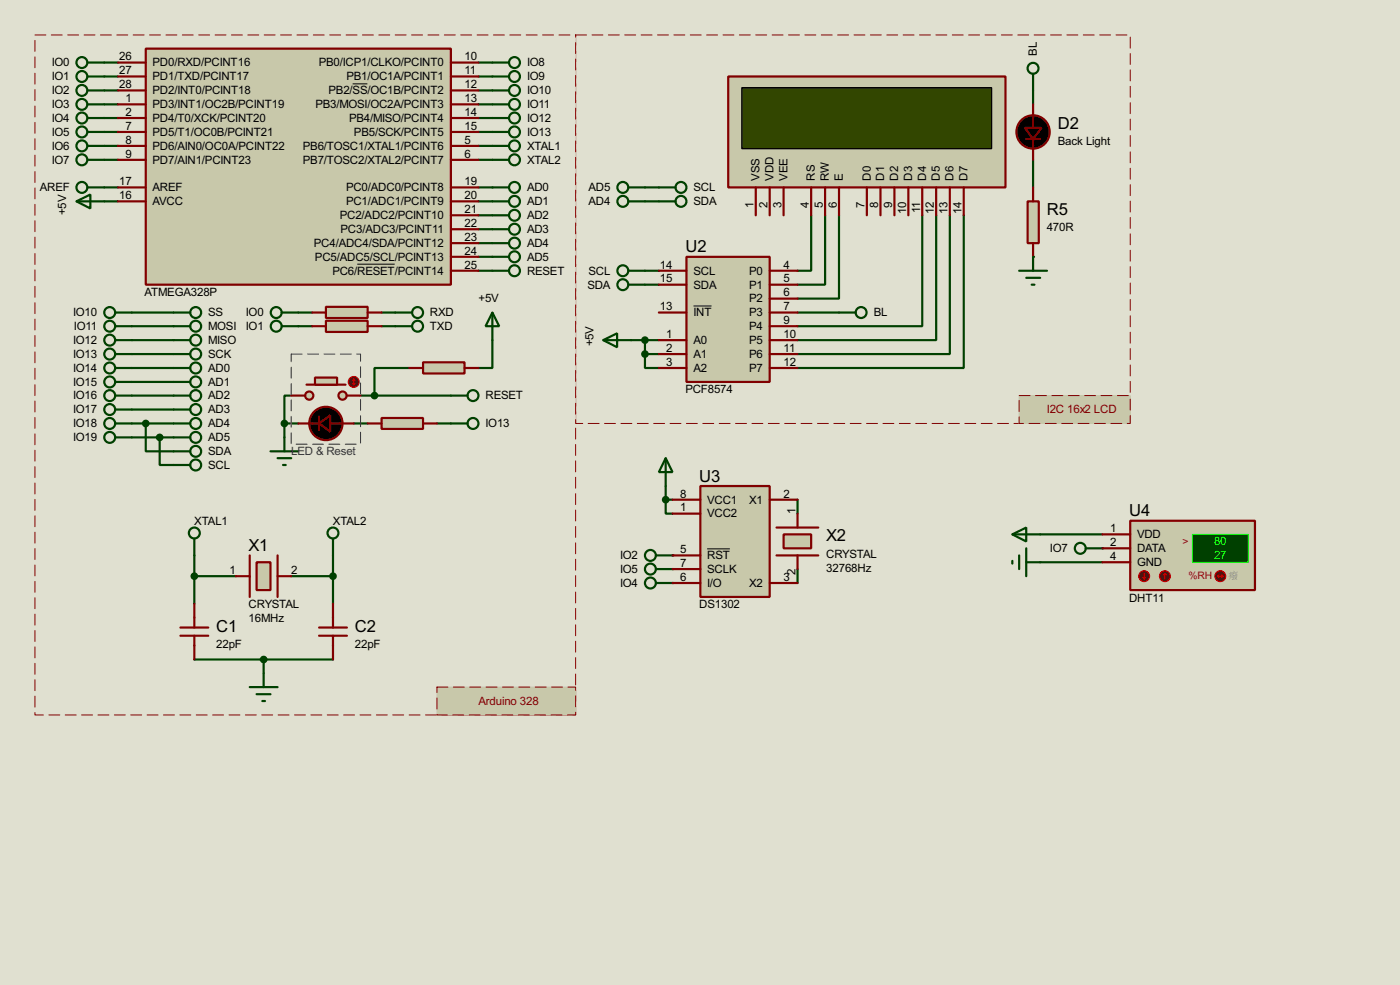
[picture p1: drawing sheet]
<svg xmlns="http://www.w3.org/2000/svg" width="256mm" height="180mm" viewBox="0 0 256 180" stroke-linecap="round" stroke-linejoin="round" font-family="sans-serif">
<path d="M0 0h256.5v180.3h-256.5z" fill="#e0e0d0"/>
<g fill="none" stroke="#004000" stroke-width=".4">
<path d="M19.1 11.5h2.5M19.1 14h2.5M19.1 19.1h2.5M19.1 16.6h2.5M87.7 11.5h2.5M87.7 14h2.5M87.7 19.1h2.5M87.7 16.6h2.5M189.3 16.6v2.5M19.1 26.7h2.5M19.1 24.2h2.5M19.1 21.6h2.5"/>
<path d="M19.1 29.3h2.5M19.1 36.9h2.5M19.1 34.3h2.5M87.7 26.7h2.5M87.7 24.2h2.5M87.7 21.6h2.5M87.7 29.3h2.5M87.7 39.4h2.5M87.7 36.9h2.5M87.7 34.3h2.5M118.2 36.9h2.5M118.2 34.3h2.5"/>
<path d="M148.6 39.4v10.2h-2.5M151.2 39.4v12.7h-5.1M153.7 39.4v15.3h-7.6M169 39.4v20.3h-22.9M171.5 39.4v22.9h-25.4M174 39.4v25.4h-27.9M176.6 39.4v28h-30.5M189.3 29.3v5M24.2 57.2h7.6M24.2 59.7h7.6M54.7 57.2h2.5M54.7 59.7h2.5"/>
<path d="M69.9 57.2h2.5M69.9 59.7h2.5M87.7 49.6h2.5M87.7 47h2.5M87.7 44.5h2.5M87.7 42h2.5M118.2 49.6h2.5M118.2 52.1h2.5M146.1 57.2h7.6M24.2 77.5h7.6M24.2 62.3h7.6M24.2 64.8h7.6"/>
<path d="M24.2 72.4h7.6M24.2 67.4h7.6M24.2 69.9h7.6M24.2 75h7.6M26.7 77.5v5.1h5.1M52.1 77.5h2.6M52.1 77.5v2.6M53.4 72.4h-1.3v5.1M64.8 77.5h2.6M66.1 72.4h16.5M75 67.4h-6.4v5M80.1 77.5h2.5"/>
<path d="M90.2 62.3v5.1h-2.5M24.2 80.1h7.6M29.3 80.1v5h2.5M35.6 101.7v8.8M35.6 105.5h7.6M53.4 105.5h7.6M61 101.7v8.8M35.6 120.7h25.4M48.3 120.7v2.5"/>
</g>
<circle cx="189.3" cy="47" r=".2" fill="#004000"/>
<path d="M115.6 62.3h5.1M118.2 64.8v2.6h2.5M118.2 64.8h2.5M118.2 62.3v2.5M122 89v2.5" fill="none" stroke="#004000" stroke-width=".4"/>
<g fill="#004000">
<circle cx="123.2" cy="101.7" r=".2"/>
<circle cx="123.2" cy="104.2" r=".2"/>
<circle cx="123.2" cy="106.7" r=".2"/>
</g>
<path d="M123.2 91.5h-1.2v2.5h1.2M146.1 91.5v2.5M146.1 104.2v2.5" fill="none" stroke="#004000" stroke-width=".4"/>
<circle cx="202" cy="100.4" r=".2" fill="#004000"/>
<g fill="none" stroke="#004000" stroke-width=".4">
<path d="M16.1 19.1h3M16.1 16.6h3M16.1 14h3M16.1 11.5h3M90.2 19.1h3.1M90.2 16.6h3.1M90.2 14h3.1M90.2 11.5h3.1M14 36.9l2.6-1.3v2.6zM14 36.9h5.1M16.1 29.3h3M16.1 26.7h3"/>
<path d="M16.1 24.2h3M16.1 21.6h3M16.1 34.3h3M90.2 24.2h3.1M90.2 21.6h3.1M90.2 34.3h3.1M90.2 36.9h3.1M90.2 39.4h3.1M31.8 57.2h3.1M31.8 59.7h3.1M90.2 42h3.1M90.2 44.5h3.1"/>
<path d="M90.2 47h3.1M90.2 49.6h3.1M31.8 62.3h3.1M31.8 64.8h3.1M190.6 97.8h11.4M190.6 102.9h11.4"/>
<circle cx="15" cy="11.5" r="1"/>
<circle cx="15" cy="19.1" r="1"/>
<circle cx="15" cy="14" r="1"/>
<circle cx="15" cy="16.6" r="1"/>
<circle cx="94.2" cy="11.5" r="1"/>
<circle cx="94.2" cy="14" r="1"/>
<circle cx="94.2" cy="19.1" r="1"/>
<circle cx="94.2" cy="16.6" r="1"/>
<circle cx="15" cy="29.3" r="1"/>
<circle cx="15" cy="34.3" r="1"/>
<circle cx="15" cy="26.7" r="1"/>
<circle cx="15" cy="24.2" r="1"/>
<circle cx="15" cy="21.6" r="1"/>
<circle cx="94.2" cy="34.3" r="1"/>
<circle cx="94.2" cy="36.9" r="1"/>
<circle cx="94.2" cy="39.4" r="1"/>
<circle cx="94.2" cy="24.2" r="1"/>
<circle cx="94.2" cy="21.6" r="1"/>
<circle cx="35.8" cy="57.2" r="1"/>
<circle cx="35.8" cy="59.7" r="1"/>
<circle cx="94.2" cy="44.5" r="1"/>
<circle cx="94.2" cy="49.6" r="1"/>
<circle cx="94.2" cy="47" r="1"/>
<circle cx="94.2" cy="42" r="1"/>
<circle cx="35.8" cy="62.3" r="1"/>
<circle cx="35.8" cy="64.8" r="1"/>
</g>
<path d="M77.5 66.3h7.6v2.1h-7.6z" fill="#c8c8aa" stroke="#800000" stroke-width=".4"/>
<path d="M54.7 77.5h3.8M58.5 76.3v2.5M60.5 77.5h4.3M75 67.4h2.5M85.1 67.4h2.6" fill="none" stroke="#800000" stroke-width=".4"/>
<path d="M90.2 57.2l1.3 2.5h-2.5zM90.2 57.2v5.1" fill="none" stroke="#004000" stroke-width=".4"/>
<g fill="#000" stroke="#800000" stroke-width=".4">
<path d="M58.5 77.5l2-1.5v3z"/>
<circle cx="59.7" cy="77.5" r="3.1"/>
</g>
<path d="M69.9 76.5h7.6v2h-7.6z" fill="#c8c8aa" stroke="#800000" stroke-width=".4"/>
<path d="M67.4 77.5h2.5M77.5 77.5h2.6" fill="none" stroke="#800000" stroke-width=".4"/>
<path d="M49.6 82.6h5.1M50.9 83.9h2.5M51.9 85.1h.5M52.1 80.1v2.5" fill="none" stroke="#004000" stroke-width=".4"/>
<path d="M53.4 64.8h12.7v16.5h-12.7z" fill="none" stroke="#e0e0d0" stroke-width=".18"/>
<path d="M53.4 64.8h12.7v16.5h-12.7z" fill="none" stroke="#0000c0" stroke-width=".18" stroke-dasharray="2 1"/>
<path d="M59.7 56.2h7.7v2h-7.7z" fill="#c8c8aa" stroke="#800000" stroke-width=".4"/>
<path d="M57.2 57.2h2.5M67.4 57.2h2.5" fill="none" stroke="#800000" stroke-width=".4"/>
<path d="M59.7 58.7h7.7v2.1h-7.7z" fill="#c8c8aa" stroke="#800000" stroke-width=".4"/>
<path d="M57.2 59.7h2.5M67.4 59.7h2.5" fill="none" stroke="#800000" stroke-width=".4"/>
<g fill="none" stroke="#004000" stroke-width=".4">
<path d="M72.4 57.2h3.1M72.4 59.7h3.1"/>
<circle cx="76.5" cy="57.2" r="1"/>
<circle cx="76.5" cy="59.7" r="1"/>
</g>
<g fill="#c8c8aa" stroke="#800000" stroke-width=".4">
<circle cx="62.7" cy="72.4" r=".75"/>
<circle cx="56.6" cy="72.4" r=".75"/>
</g>
<path d="M56.2 70.4h7.1" fill="none" stroke="#800000" stroke-width=".4"/>
<path d="M57.7 69.1h4.1v1.3h-4.1z" fill="#c8c8aa" stroke="#800000" stroke-width=".4"/>
<path d="M53.4 72.4h2.5M63.6 72.4h2.5" fill="none" stroke="#800000" stroke-width=".4"/>
<circle cx="64.8" cy="69.9" r="1" fill="#400000" stroke="#f00" stroke-width=".2"/>
<path d="M64.6 70.2l.2 .2M64.8 69.4v1M64.8 69.4l-.2 .3M64.8 69.4l.3 .3M65.1 70.2l-.3 .2" fill="none" stroke="#f00" stroke-width=".2"/>
<g fill="none" stroke="#004000" stroke-width=".4">
<path d="M21.1 57.2h3.1M21.1 59.7h3.1M51.6 57.2h3.1M51.6 59.7h3.1M21.1 62.3h3.1M21.1 64.8h3.1M82.6 77.5h3.1M82.6 72.4h3.1"/>
<circle cx="20.1" cy="57.2" r="1"/>
<circle cx="20.1" cy="59.7" r="1"/>
<circle cx="50.6" cy="57.2" r="1"/>
<circle cx="50.6" cy="59.7" r="1"/>
<circle cx="20.1" cy="62.3" r="1"/>
<circle cx="20.1" cy="64.8" r="1"/>
<circle cx="86.6" cy="72.4" r="1"/>
<circle cx="86.6" cy="77.5" r="1"/>
</g>
<g fill="#004000" stroke="#004000" stroke-width=".4">
<circle cx="68.6" cy="72.4" r=".5"/>
<circle cx="52.1" cy="77.5" r=".5"/>
</g>
<path d="M6.4 6.4h99.1v124.5h-99.1z" fill="none" stroke="#e0e0d0" stroke-width=".18"/>
<path d="M6.4 6.4h99.1v124.5h-99.1z" fill="none" stroke="#800000" stroke-width=".18" stroke-dasharray="2 1"/>
<g fill="#c8c8aa">
<path d="M80.1 125.8h25.4v5.1h-25.4z" fill-rule="evenodd"/>
<path d="M80.1 125.8h25.4v5.1h-25.4z" fill-rule="evenodd"/>
</g>
<path d="M80.1 125.8h25.4v5.1h-25.4z" fill="none" stroke="#c8c8aa" stroke-width=".18"/>
<path d="M80.1 125.8h25.4v5.1h-25.4z" fill="none" stroke="#800000" stroke-width=".18" stroke-dasharray="2 1"/>
<g fill="none" stroke="#004000" stroke-width=".4">
<path d="M90.2 26.7h3.1M90.2 29.3h3.1M21.1 67.4h3.1M21.1 69.9h3.1M21.1 72.4h3.1M21.1 75h3.1M21.1 77.5h3.1M31.8 67.4h3.1M31.8 69.9h3.1M31.8 72.4h3.1M31.8 75h3.1M31.8 77.5h3.1"/>
<path d="M21.1 80.1h3.1M31.8 80.1h3.1M31.8 82.6h3.1M31.8 85.1h3.1"/>
<circle cx="94.2" cy="29.3" r="1"/>
<circle cx="94.2" cy="26.7" r="1"/>
<circle cx="20.1" cy="67.4" r="1"/>
<circle cx="20.1" cy="69.9" r="1"/>
<circle cx="20.1" cy="75" r="1"/>
<circle cx="20.1" cy="72.4" r="1"/>
<circle cx="20.1" cy="77.5" r="1"/>
<circle cx="35.8" cy="72.4" r="1"/>
<circle cx="35.8" cy="67.4" r="1"/>
<circle cx="35.8" cy="75" r="1"/>
<circle cx="35.8" cy="69.9" r="1"/>
<circle cx="35.8" cy="77.5" r="1"/>
<circle cx="20.1" cy="80.1" r="1"/>
<circle cx="35.8" cy="82.6" r="1"/>
<circle cx="35.8" cy="85.1" r="1"/>
<circle cx="35.8" cy="80.1" r="1"/>
</g>
<g fill="#004000" stroke="#004000" stroke-width=".4">
<circle cx="26.7" cy="77.5" r=".5"/>
<circle cx="29.2" cy="80.1" r=".5"/>
</g>
<path d="M26.7 8.9h55.9v43.2h-55.9z" fill="#c8c8aa" stroke="#800000" stroke-width=".4"/>
<g fill="none" stroke="#800000" stroke-width=".4">
<path d="M21.6 11.5h5.1M21.6 14h5.1M21.6 19.1h5.1M21.6 16.6h5.1M82.6 11.5h5.1M82.6 14h5.1M82.6 19.1h5.1M82.6 16.6h5.1M21.6 26.7h5.1M21.6 24.2h5.1M21.6 21.6h5.1M21.6 29.3h5.1"/>
<path d="M21.6 36.9h5.1M21.6 34.3h5.1M82.6 26.7h5.1M82.6 24.2h5.1M82.6 21.6h5.1M82.6 29.3h5.1M82.6 39.4h5.1M82.6 36.9h5.1M82.6 34.3h5.1M82.6 49.6h5.1M82.6 47h5.1M82.6 44.5h5.1"/>
<path d="M82.6 42h5.1M45.8 101.7v7.6M50.9 101.7v7.6"/>
</g>
<path d="M64.6 15.4h2.7M65.5 48.4h6.8" fill="none" stroke="#000" stroke-width=".18"/>
<g fill="none" stroke="#004000" stroke-width=".4">
<path d="M35.6 98.6v3.1"/>
<circle cx="35.6" cy="97.6" r="1"/>
</g>
<path d="M47 102.9h2.6v5.1h-2.6z" fill="#c8c8aa" stroke="#800000" stroke-width=".4"/>
<path d="M33.1 114.9h5.1M33.1 116.4h5.1M35.6 110.5v4.4M35.6 116.4v4.3M43.2 105.5h2.6M50.9 105.5h2.5M58.5 114.9h5.1M58.5 116.4h5.1M61 110.5v4.4M61 116.4v4.3" fill="none" stroke="#800000" stroke-width=".4"/>
<g fill="#004000" stroke="#004000" stroke-width=".4">
<circle cx="35.6" cy="105.5" r=".5"/>
<circle cx="61" cy="105.5" r=".5"/>
<circle cx="48.3" cy="120.7" r=".5"/>
</g>
<g fill="none" stroke="#004000" stroke-width=".4">
<path d="M61 98.6v3.1M45.8 125.8h5.1M47 127.1h2.6M48.1 128.3h.5M48.3 123.2v2.6"/>
<circle cx="61" cy="97.6" r="1"/>
</g>
<path d="M133.4 14h50.8v20.3h-50.8z" fill="#c8c8aa" stroke="#800000" stroke-width=".4"/>
<path d="M135.9 16.1h45.8v11.1h-45.8z" fill="#324600" stroke="#000" stroke-width=".25"/>
<g fill="none" stroke="#800000" stroke-width=".4">
<path d="M138.5 34.3v5.1M141 34.3v5.1M143.6 34.3v5.1M148.6 34.3v5.1M151.2 34.3v5.1M153.7 34.3v5.1M158.8 34.3v5.1M161.3 34.3v5.1M163.9 34.3v5.1M166.4 34.3v5.1M169 34.3v5.1M171.5 34.3v5.1"/>
<path d="M174 34.3v5.1M176.6 34.3v5.1"/>
</g>
<path d="M125.8 47h15.2v22.9h-15.2z" fill="#c8c8aa" stroke="#800000" stroke-width=".4"/>
<g fill="none" stroke="#800000" stroke-width=".4">
<path d="M189.3 19.1v4.3M188 25.5h2.6M189.3 25.5v3.8M120.7 49.6h5.1M120.7 52.1h5.1M120.7 57.2h5.1M141 49.6h5.1M141 52.1h5.1M141 57.2h5.1M141 54.7h5.1M141 59.7h5.1M120.7 62.3h5.1"/>
<path d="M120.7 64.8h5.1M120.7 67.4h5.1M141 62.3h5.1M141 64.8h5.1M141 67.4h5.1"/>
</g>
<path d="M127.1 56h3.3" fill="none" stroke="#000" stroke-width=".18"/>
<g fill="none" stroke="#004000" stroke-width=".4">
<path d="M189.3 13.5v3.1M115.1 34.3h3.1M115.1 36.9h3.1M120.7 34.3h3.1M120.7 36.9h3.1M115.1 49.6h3.1M115.1 52.1h3.1M153.7 57.2h3.1M110.5 62.3l2.6-1.3v2.6zM110.5 62.3h5.1"/>
<circle cx="189.2" cy="12.5" r="1"/>
<circle cx="114.1" cy="36.9" r="1"/>
<circle cx="114.1" cy="34.3" r="1"/>
<circle cx="124.7" cy="34.3" r="1"/>
<circle cx="124.7" cy="36.9" r="1"/>
<circle cx="114.1" cy="49.6" r="1"/>
<circle cx="114.1" cy="52.1" r="1"/>
<circle cx="157.7" cy="57.2" r="1"/>
</g>
<g fill="#000" stroke="#800000" stroke-width=".4">
<path d="M187.8 23.4h3l-1.5 2.1z"/>
<circle cx="189.2" cy="24.2" r="3.1"/>
</g>
<path d="M188.3 36.9h2v7.6h-2z" fill="#c8c8aa" stroke="#800000" stroke-width=".4"/>
<path d="M189.3 34.3v2.6M189.3 44.5v2.5" fill="none" stroke="#800000" stroke-width=".4"/>
<path d="M186.7 49.6h5.1M188 50.9h2.6M189 52.1h.5M189.3 47v2.6" fill="none" stroke="#004000" stroke-width=".4"/>
<g fill="#004000" stroke="#004000" stroke-width=".4">
<circle cx="118.1" cy="64.8" r=".5"/>
<circle cx="118.1" cy="62.3" r=".5"/>
</g>
<path d="M105.5 6.4h101.6v71.1h-101.6z" fill="none" stroke="#e0e0d0" stroke-width=".18"/>
<path d="M105.5 6.4h101.6v71.1h-101.6z" fill="none" stroke="#800000" stroke-width=".18" stroke-dasharray="2 1"/>
<g fill="#c8c8aa">
<path d="M186.7 72.4h20.4v5.1h-20.4z" fill-rule="evenodd"/>
<path d="M186.7 72.4h20.4v5.1h-20.4z" fill-rule="evenodd"/>
</g>
<path d="M186.7 72.4h20.4v5.1h-20.4z" fill="none" stroke="#c8c8aa" stroke-width=".18"/>
<path d="M186.7 72.4h20.4v5.1h-20.4z" fill="none" stroke="#800000" stroke-width=".18" stroke-dasharray="2 1"/>
<path d="M122 83.9l1.2 2.5h-2.5zM122 83.9v5.1" fill="none" stroke="#004000" stroke-width=".4"/>
<circle cx="121.9" cy="91.5" r=".5" fill="#004000" stroke="#004000" stroke-width=".4"/>
<path d="M142.3 96.6h7.6M142.3 101.7h7.6" fill="none" stroke="#800000" stroke-width=".4"/>
<path d="M143.6 97.8h5v2.6h-5z" fill="#c8c8aa" stroke="#800000" stroke-width=".4"/>
<path d="M146.1 94v2.6M146.1 101.7v2.5" fill="none" stroke="#800000" stroke-width=".4"/>
<g fill="none" stroke="#004000" stroke-width=".4">
<path d="M120.2 104.2h3M120.2 101.7h3M120.2 106.7h3"/>
<circle cx="119.1" cy="106.7" r="1"/>
<circle cx="119.1" cy="101.7" r="1"/>
<circle cx="119.1" cy="104.2" r="1"/>
</g>
<path d="M128.3 89h12.7v20.3h-12.7z" fill="#c8c8aa" stroke="#800000" stroke-width=".4"/>
<path d="M123.2 91.5h5.1M123.2 94h5.1M141 91.5h5.1M123.2 101.7h5.1M123.2 104.2h5.1M123.2 106.7h5.1M141 106.7h5.1" fill="none" stroke="#800000" stroke-width=".4"/>
<path d="M129.6 100.5h4.1" fill="none" stroke="#000" stroke-width=".18"/>
<g fill="none" stroke="#004000" stroke-width=".4">
<path d="M185.5 97.8l2.5-1.2v2.5zM185.5 97.8h5.1M198.9 100.4h3.1"/>
<circle cx="197.9" cy="100.4" r="1"/>
</g>
<path d="M207.1 95.3h22.8v12.7h-22.8z" fill="#c8c8aa" stroke="#800000" stroke-width=".4"/>
<path d="M218.5 97.8h10.2v5.1h-10.2z" fill="#004000" stroke="#0f0" stroke-width=".2"/>
<path d="M202 97.8h5.1M202 100.4h5.1M202 102.9h5.1" fill="none" stroke="#800000" stroke-width=".4"/>
<circle cx="213.4" cy="105.5" r="1" fill="#400000" stroke="#f00" stroke-width=".2"/>
<path d="M213.4 105l-.2 .2M213.4 105l.3 .2M213.4 105v1" fill="none" stroke="#f00" stroke-width=".2"/>
<circle cx="209.6" cy="105.5" r="1" fill="#400000" stroke="#f00" stroke-width=".2"/>
<path d="M209.4 105.7l.2 .3M209.6 105v1M209.9 105.7l-.3 .3" fill="none" stroke="#f00" stroke-width=".2"/>
<circle cx="223.5" cy="105.5" r="1" fill="#400000" stroke="#f00" stroke-width=".2"/>
<path d="M223.1 105.5h1M223.1 105.5l.2 .2M223.3 105.2l-.2 .3M223.8 105.2l.3 .3M224.1 105.5l-.3 .2" fill="none" stroke="#f00" stroke-width=".2"/>
<path d="M185.5 102.7v.5M186.7 101.7v2.5M188 102.9h2.6M188 100.4v5.1" fill="none" stroke="#004000" stroke-width=".4"/>
<g font-size="3.4">
<text x="193.8" y="23.6">D2</text>
<text x="191.8" y="39.4">R5</text>
<text x="125.6" y="46.2">U2</text>
<text x="128.1" y="88.2">U3</text>
<text x="206.9" y="94.5">U4</text>
<text x="45.6" y="100.9">X1</text>
<text x="151.4" y="99.1">X2</text>
<text x="39.6" y="115.6">C1</text>
<text x="65" y="115.6">C2</text>
</g>
<g font-size="2.4">
<text x="21.9" y="11.1">26</text>
<text x="85.1" y="11.1">10</text>
<text x="190" y="10.2" transform="rotate(-90 190 10.2)">BL</text>
<text x="9.5" y="17.3">IO2</text>
<text x="9.5" y="14.7">IO1</text>
<text x="9.5" y="12.2">IO0</text>
<text x="21.9" y="16.2">28</text>
<text x="21.9" y="13.6">27</text>
<text x="28" y="17.3">PD2/INT0/PCINT18</text>
<text x="28" y="14.7">PD1/TXD/PCINT17</text>
<text x="28" y="12.2">PD0/RXD/PCINT16</text>
<text x="58.4" y="12.2">PB0/ICP1/CLKO/PCINT0</text>
<text x="60.2" y="17.3">PB2/SS/OC1B/PCINT2</text>
<text x="63.5" y="14.7">PB1/OC1A/PCINT1</text>
<text x="85.1" y="13.6">11</text>
<text x="85.1" y="16.2">12</text>
<text x="96.6" y="12.2">IO8</text>
<text x="96.6" y="14.7">IO9</text>
<text x="96.6" y="17.3">IO10</text>
<text x="9.5" y="22.3">IO4</text>
<text x="9.5" y="19.8">IO3</text>
<text x="23" y="23.8">7</text>
<text x="23" y="21.2">2</text>
<text x="23" y="18.7">1</text>
<text x="28" y="22.3">PD4/T0/XCK/PCINT20</text>
<text x="28" y="19.8">PD3/INT1/OC2B/PCINT19</text>
<text x="57.8" y="19.8">PB3/MOSI/OC2A/PCINT3</text>
<text x="64" y="22.3">PB4/MISO/PCINT4</text>
<text x="85.1" y="18.7">13</text>
<text x="85.1" y="21.2">14</text>
<text x="85.1" y="23.8">15</text>
<text x="96.6" y="19.8">IO11</text>
<text x="96.6" y="22.3">IO12</text>
<text x="9.5" y="30">IO7</text>
<text x="9.5" y="27.4">IO6</text>
<text x="9.5" y="24.9">IO5</text>
<text x="23" y="26.3">8</text>
<text x="23" y="28.9">9</text>
<text x="28" y="27.4">PD6/AIN0/OC0A/PCINT22</text>
<text x="28" y="24.9">PD5/T1/OC0B/PCINT21</text>
<text x="28" y="30">PD7/AIN1/PCINT23</text>
<text x="55.5" y="30">PB7/TOSC2/XTAL2/PCINT7</text>
<text x="55.5" y="27.4">PB6/TOSC1/XTAL1/PCINT6</text>
<text x="64.9" y="24.9">PB5/SCK/PCINT5</text>
<text x="85.1" y="28.9">6</text>
<text x="85.1" y="26.3">5</text>
<text x="96.6" y="24.9">IO13</text>
<text x="96.6" y="27.4">XTAL1</text>
<text x="96.6" y="30">XTAL2</text>
<text x="193.8" y="26.6">Back Light</text>
<text x="7.3" y="35">AREF</text>
<text x="21.9" y="33.9">17</text>
<text x="28" y="35">AREF</text>
<text x="63.4" y="35">PC0/ADC0/PCINT8</text>
<text x="85.1" y="33.9">19</text>
<text x="96.6" y="35">AD0</text>
<text x="107.8" y="35">AD5</text>
<text x="127.1" y="35">SCL</text>
<text x="139.2" y="33" transform="rotate(-90 139.2 33)">VSS</text>
<text x="141.7" y="33.1" transform="rotate(-90 141.7 33.1)">VDD</text>
<text x="144.3" y="33.1" transform="rotate(-90 144.3 33.1)">VEE</text>
<text x="149.3" y="33" transform="rotate(-90 149.3 33)">RS</text>
<text x="151.9" y="33.1" transform="rotate(-90 151.9 33.1)">RW</text>
<text x="154.4" y="33.1" transform="rotate(-90 154.4 33.1)">E</text>
<text x="159.5" y="33" transform="rotate(-90 159.5 33)">D0</text>
<text x="162" y="33" transform="rotate(-90 162 33)">D1</text>
<text x="164.6" y="33.1" transform="rotate(-90 164.6 33.1)">D2</text>
<text x="167.1" y="33.1" transform="rotate(-90 167.1 33.1)">D3</text>
<text x="169.7" y="33" transform="rotate(-90 169.7 33)">D4</text>
<text x="172.2" y="33" transform="rotate(-90 172.2 33)">D5</text>
<text x="174.7" y="33" transform="rotate(-90 174.7 33)">D6</text>
<text x="177.3" y="33.1" transform="rotate(-90 177.3 33.1)">D7</text>
<text x="12.2" y="39.4" transform="rotate(-90 12.2 39.4)">+5V</text>
<text x="21.9" y="36.5">16</text>
<text x="28" y="37.6">AVCC</text>
<text x="62.3" y="40.1">PC2/ADC2/PCINT10</text>
<text x="63.4" y="37.6">PC1/ADC1/PCINT9</text>
<text x="85.1" y="41.6">22</text>
<text x="85.1" y="39">21</text>
<text x="85.1" y="36.5">20</text>
<text x="96.6" y="37.6">AD1</text>
<text x="96.6" y="40.1">AD2</text>
<text x="107.8" y="37.6">AD4</text>
<text x="127.1" y="37.6">SDA</text>
<text x="138.1" y="38" transform="rotate(-90 138.1 38)">1</text>
<text x="140.6" y="38" transform="rotate(-90 140.6 38)">2</text>
<text x="143.2" y="38" transform="rotate(-90 143.2 38)">3</text>
<text x="148.2" y="38" transform="rotate(-90 148.2 38)">4</text>
<text x="150.8" y="38" transform="rotate(-90 150.8 38)">5</text>
<text x="153.3" y="38" transform="rotate(-90 153.3 38)">6</text>
<text x="158.4" y="38" transform="rotate(-90 158.4 38)">7</text>
<text x="160.9" y="38" transform="rotate(-90 160.9 38)">8</text>
<text x="163.5" y="38" transform="rotate(-90 163.5 38)">9</text>
<text x="166" y="39.2" transform="rotate(-90 166 39.2)">10</text>
<text x="168.6" y="39" transform="rotate(-90 168.6 39)">11</text>
<text x="171.1" y="39.1" transform="rotate(-90 171.1 39.1)">12</text>
<text x="173.6" y="39.2" transform="rotate(-90 173.6 39.2)">13</text>
<text x="176.2" y="39.2" transform="rotate(-90 176.2 39.2)">14</text>
<text x="57.5" y="45.2">PC4/ADC4/SDA/PCINT12</text>
<text x="57.7" y="47.7">PC5/ADC5/SCL/PCINT13</text>
<text x="62.4" y="42.7">PC3/ADC3/PCINT11</text>
<text x="85.1" y="46.6">24</text>
<text x="85.1" y="44.1">23</text>
<text x="96.6" y="42.7">AD3</text>
<text x="96.6" y="45.2">AD4</text>
<text x="96.6" y="47.7">AD5</text>
<text x="191.8" y="42.3">470R</text>
<text x="60.9" y="50.3">PC6/RESET/PCINT14</text>
<text x="85.1" y="49.2">25</text>
<text x="96.6" y="50.3">RESET</text>
<text x="107.6" y="52.8">SDA</text>
<text x="107.8" y="50.3">SCL</text>
<text x="120.9" y="49.2">14</text>
<text x="120.9" y="51.7">15</text>
<text x="127.1" y="50.3">SCL</text>
<text x="127.1" y="52.8">SDA</text>
<text x="137.3" y="50.3">P0</text>
<text x="137.3" y="52.8">P1</text>
<text x="143.6" y="49.2">4</text>
<text x="143.6" y="51.7">5</text>
<text x="13.4" y="57.9">IO10</text>
<text x="26.5" y="54.2">ATMEGA328P</text>
<text x="38.2" y="57.9">SS</text>
<text x="45.1" y="57.9">IO0</text>
<text x="78.8" y="57.9">RXD</text>
<text x="87.7" y="55.4">+5V</text>
<text x="120.9" y="56.8">13</text>
<text x="127.1" y="57.9">INT</text>
<text x="137.3" y="55.4">P2</text>
<text x="137.3" y="57.9">P3</text>
<text x="143.6" y="54.3">6</text>
<text x="143.6" y="56.8">7</text>
<text x="143.6" y="59.3">9</text>
<text x="160.1" y="57.9">BL</text>
<text x="13.4" y="63">IO12</text>
<text x="13.4" y="65.5">IO13</text>
<text x="13.6" y="60.4">IO11</text>
<text x="38.2" y="60.4">MOSI</text>
<text x="38.2" y="63">MISO</text>
<text x="38.2" y="65.5">SCK</text>
<text x="45.1" y="60.4">IO1</text>
<text x="78.8" y="60.4">TXD</text>
<text x="108.7" y="63.4" transform="rotate(-90 108.7 63.4)">+5V</text>
<text x="122.1" y="61.9">1</text>
<text x="122.1" y="64.4">2</text>
<text x="127.1" y="63">A0</text>
<text x="127.1" y="65.5">A1</text>
<text x="137.3" y="60.4">P4</text>
<text x="137.3" y="63">P5</text>
<text x="137.3" y="65.5">P6</text>
<text x="143.6" y="61.9">10</text>
<text x="143.6" y="64.4">11</text>
<text x="13.4" y="68.1">IO14</text>
<text x="13.4" y="70.6">IO15</text>
<text x="38.2" y="68.1">AD0</text>
<text x="38.2" y="70.6">AD1</text>
<text x="122.1" y="67">3</text>
<text x="125.6" y="72">PCF8574</text>
<text x="127.1" y="68.1">A2</text>
<text x="137.3" y="68.1">P7</text>
<text x="143.6" y="67">12</text>
<text x="13.4" y="73.1">IO16</text>
<text x="13.4" y="75.7">IO17</text>
<text x="38.2" y="73.1">AD2</text>
<text x="38.2" y="75.7">AD3</text>
<text x="89" y="73.1">RESET</text>
<text x="13.4" y="78.2">IO18</text>
<text x="13.4" y="80.8">IO19</text>
<text x="38.2" y="78.2">AD4</text>
<text x="38.2" y="80.8">AD5</text>
<text x="38.2" y="83.3">SDA</text>
<text x="89" y="78.2">IO13</text>
<text x="38.2" y="85.8">SCL</text>
<text x="124.6" y="91.1">8</text>
<text x="124.6" y="93.6">1</text>
<text x="129.6" y="92.2">VCC1</text>
<text x="129.6" y="94.7">VCC2</text>
<text x="137.3" y="92.2">X1</text>
<text x="143.6" y="91.1">2</text>
<text x="145.7" y="94" transform="rotate(-90 145.7 94)">1</text>
<text x="35.6" y="96">XTAL1</text>
<text x="61" y="96">XTAL2</text>
<text x="124.6" y="101.2">5</text>
<text x="192.4" y="101.1">IO7</text>
<text x="203.4" y="100">2</text>
<text x="203.4" y="97.4">1</text>
<text x="208.3" y="101.1">DATA</text>
<text x="208.3" y="98.5">VDD</text>
<text x="42.1" y="105.1">1</text>
<text x="53.4" y="105.1">2</text>
<text x="113.6" y="104.9">IO5</text>
<text x="113.6" y="102.4">IO2</text>
<text x="113.6" y="107.4">IO4</text>
<text x="124.6" y="103.8">7</text>
<text x="124.6" y="106.3">6</text>
<text x="129.6" y="102.4">RST</text>
<text x="129.6" y="104.9">SCLK</text>
<text x="129.6" y="107.4">I/O</text>
<text x="137.3" y="107.4">X2</text>
<text x="143.6" y="106.3">3</text>
<text x="145.7" y="105.3" transform="rotate(-90 145.7 105.3)">2</text>
<text x="151.4" y="102.1">CRYSTAL</text>
<text x="151.4" y="104.6">32768Hz</text>
<text x="203.4" y="102.5">4</text>
<text x="208.3" y="103.6">GND</text>
<text x="45.6" y="111.4">CRYSTAL</text>
<text x="45.6" y="113.9">16MHz</text>
<text x="128.1" y="111.4">DS1302</text>
<text x="206.9" y="110.1">DHT11</text>
<text x="39.6" y="118.6">22pF</text>
<text x="65" y="118.6">22pF</text>
</g>
<g font-size="2.4" fill="#800000">
<text x="191.8" y="75.6">I2C 16x2 LCD</text>
<text x="87.7" y="129">Arduino 328</text>
</g>
<text font-size="2.4" fill="#0000c0" x="53.4" y="83.2">LED &amp; Reset</text>
<g font-size="2.4" fill="#0f0">
<text x="222.4" y="99.8">80</text>
<text x="222.4" y="102.4">27</text>
</g>
<g font-size="2.1" fill="#c00000">
<text x="216.7" y="99.8">&gt;</text>
<text x="217.7" y="106.1">%RH</text>
</g>
<text font-size="1.9" fill="#808080" x="225.1" y="106.1">癈</text>
</svg>
